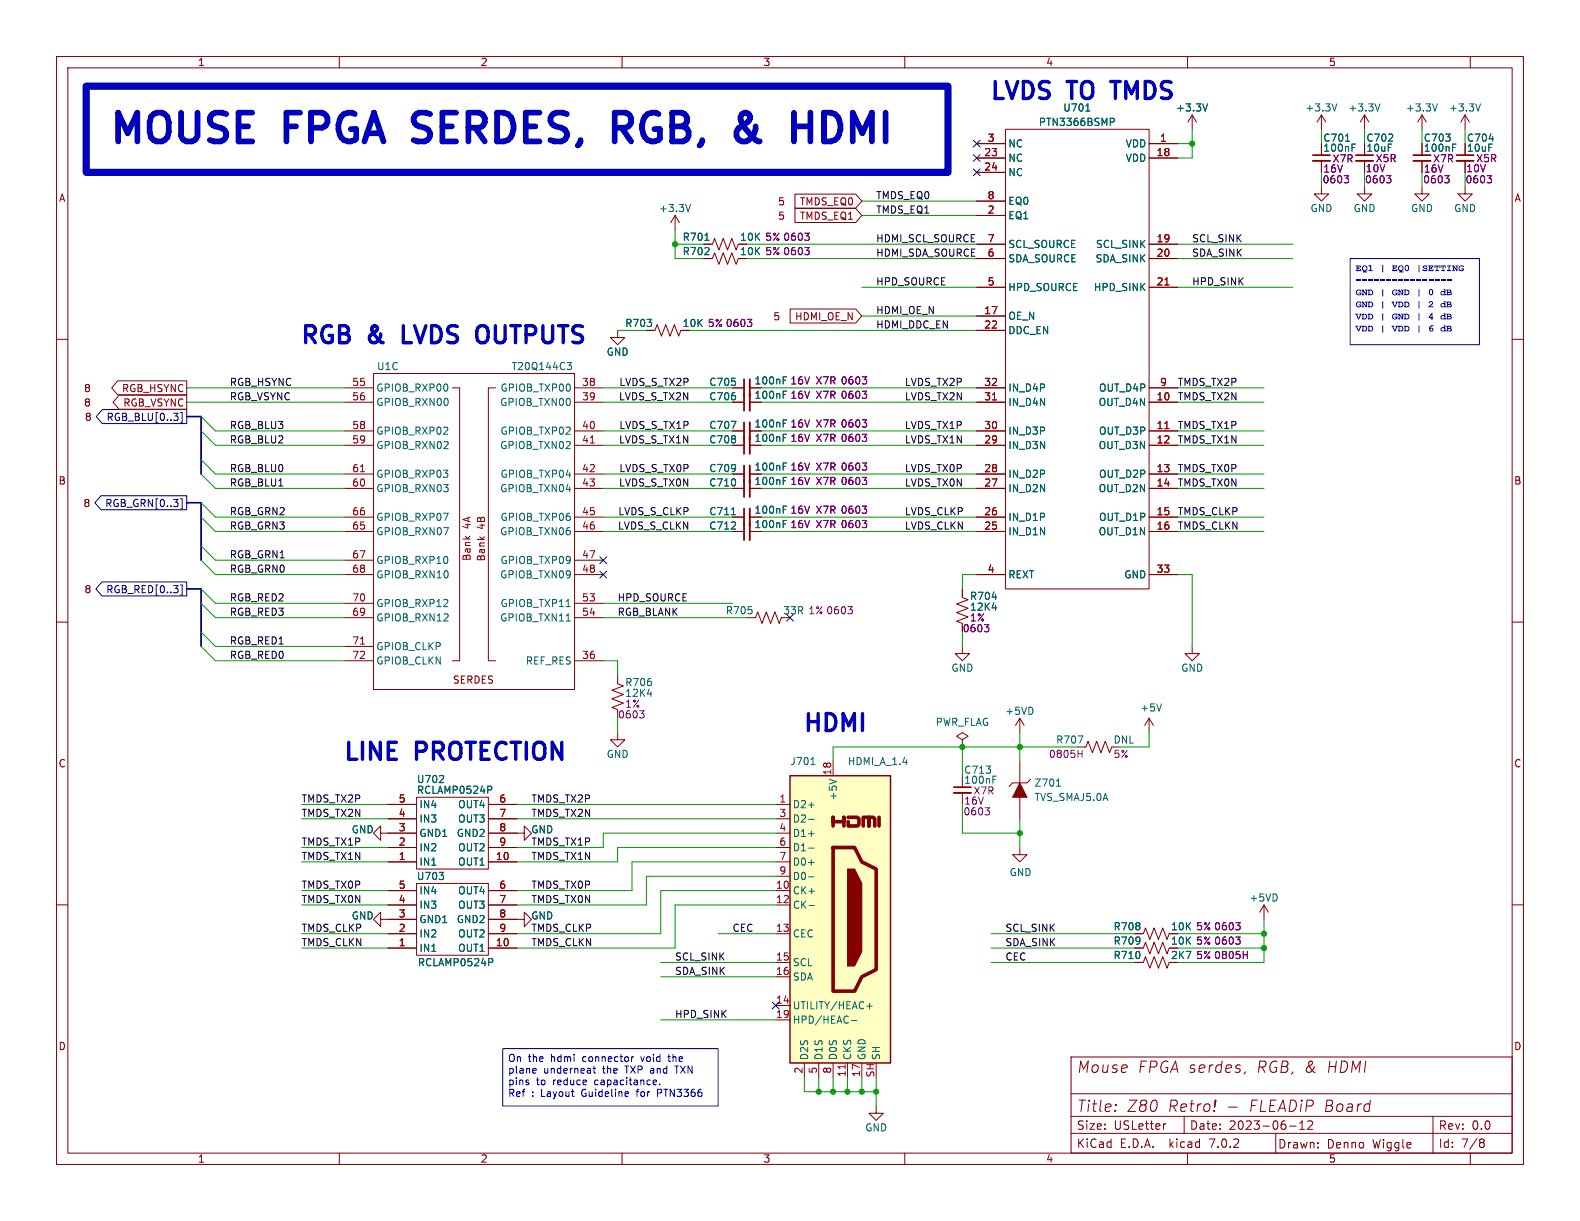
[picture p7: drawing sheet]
<svg xmlns="http://www.w3.org/2000/svg" width="279mm" height="216mm" viewBox="0 0 279 216" stroke-linecap="round" stroke-linejoin="round" font-family="sans-serif">
<g fill="none" stroke="#840000" stroke-width=".18">
<path d="M10 10h259.4v195.9h-259.4zM12 12h255.4v191.9h-255.4zM60 10v2M110 10v2M160 10v2M210 10v2M260 10v2M119.4 38.1l-.8 1.3M119.4 38.1v2.5M119.4 38.1l.7 1.3M140.6 36.9h10.7l1.1 1.2-1.1 1.2h-10.7zM140.6 34.3h10.7l1.1 1.3-1.1 1.2h-10.7z"/>
<path d="M172.7 25.4h5.1M172.7 27.9h5.1M172.7 38.1h5.1M172.7 30.5h5.1M172.7 35.6h5.1M177.8 22.9h25.4v81.2h-25.4zM203.2 25.4h5.1M203.2 27.9h5.1M210.8 20.3l-.7 1.3M210.8 20.3v2.6M210.8 20.3l.8 1.3M233.7 33v1.3h1.2l-1.2 1.3-1.3-1.3h1.3"/>
<path d="M233.7 20.3v2.6M233.7 28.4v2.1M233.7 20.3l-.8 1.3M233.7 20.3l.7 1.3M241.3 33v1.3h1.3l-1.3 1.3-1.3-1.3h1.3M241.3 20.3l-.8 1.3M241.3 20.3v2.6M241.3 28.4v2.1M241.3 20.3l.8 1.3M251.5 33v1.3h1.2l-1.2 1.3-1.3-1.3h1.3M251.5 20.3v2.6M251.5 28.4v2.1"/>
<path d="M251.5 20.3l-.8 1.3M251.5 20.3l.7 1.3M259.1 33v1.3h1.2l-1.2 1.3-1.3-1.3h1.3M259.1 20.3l-.8 1.3M259.1 20.3v2.6M259.1 28.4v2.1M259.1 20.3l.7 1.3M10 60h2M109.2 58.4v1.3h1.3l-1.3 1.3-1.3-1.3h1.3M114.3 58.4h1.5l.4-1 .8 2 .7-2 .8 2 .8-2 .7 2 .4-1M124.5 43.2h1.5l.4-1 .7 2 .8-2 .8 2 .7-2 .8 2 .4-1M124.5 45.7h1.5l.4-1 .7 2 .8-2 .8 2 .7-2 .8 2 .4-1"/>
<path d="M139.7 54.6h11.6l1.1 1.3-1.1 1.2h-11.6zM172.7 55.9h5.1M172.7 43.2h5.1M172.7 45.7h5.1M172.7 50.8h5.1M172.7 58.4h5.1M203.2 43.2h5.1M203.2 45.7h5.1M203.2 50.8h5.1M267.4 60h2M20.8 67.3h12.2v2.5h-12.2l-1.1-1.2zM21.1 69.9h11.9v2.5h-11.9l-1.1-1.3z"/>
<path d="M61 71.1h5M61 76.2h5M61 78.7h5M61 68.6h5M66 66h35.6v55.9h-35.6zM80 68.6h1.3v48.2h-1.3M87.6 68.6h-1.2v48.2h1.2M101.6 71.1h5.1M101.6 76.2h5.1M101.6 78.7h5.1M101.6 68.6h5.1M129.5 71.1h2.1"/>
<path d="M129.5 76.2h2.1M129.5 78.7h2.1M129.5 68.6h2.1M132.6 71.1h2M132.6 76.2h2M132.6 78.7h2M132.6 68.6h2M172.7 71.1h5.1M172.7 76.2h5.1M172.7 78.7h5.1M172.7 68.6h5.1M203.2 71.1h5.1"/>
<path d="M203.2 76.2h5.1M203.2 78.7h5.1M203.2 68.6h5.1M61 83.8h5M61 86.4h5M61 91.4h5M61 94h5M61 99.1h5M101.6 83.8h5.1M101.6 86.4h5.1M101.6 91.4h5.1M101.6 94h5.1"/>
<path d="M101.6 99.1h5.1M129.5 83.8h2.1M129.5 86.4h2.1M129.5 91.4h2.1M129.5 94h2.1M132.6 83.8h2M132.6 86.4h2M132.6 91.4h2M132.6 94h2M172.7 83.8h5.1M172.7 86.4h5.1M172.7 91.4h5.1"/>
<path d="M172.7 94h5.1M203.2 83.8h5.1M203.2 86.4h5.1M203.2 91.4h5.1M203.2 94h5.1M10 110h2M61 101.6h5M61 116.8h5M61 106.7h5M61 109.2h5M61 114.3h5M101.6 101.6h5.1"/>
<path d="M101.6 116.8h5.1M101.6 106.7h5.1M101.6 109.2h5.1M109.2 119.4v1.5l1 .4-2 .7 2 .8-2 .8 2 .7-2 .8 1 .4M132.1 109.2h1.5l.4-1 .7 2 .8-2 .8 2 .7-2 .8 2 .4-1M170.2 114.3v1.3h1.2l-1.2 1.2-1.3-1.2h1.3M170.2 104.1v1.6l1 .3-2 .8 2 .8-2 .7 2 .8-2 .8 1 .3M172.7 101.6h5.1M203.2 101.6h5.1M210.8 114.3v1.3h1.3l-1.3 1.2-1.3-1.2h1.3M267.4 110h2M109.2 129.5v1.3h1.3l-1.3 1.3-1.3-1.3h1.3"/>
<path d="M147.3 134.6v2.6M170.2 130.8l1-.6-1-.7-1 .7 1 .6v1.3M170.2 132.1h.1M180.3 127l-.7 1.3M180.3 127v2.5M180.3 134.6v3.8M180.3 127l.8 1.3M182.2 137.8l-.6 .6h-2.5l-.7 .7M190.5 132.1h1.5l.4-1 .8 2 .7-2 .8 2 .8-2 .7 2 .4-1M203.2 127l-.8 1.3M203.2 127v2.5M203.2 127l.8 1.3"/>
<path d="M10 160h2M67.3 147.3v-1.2l-1.3 1.2 1.3 1.3v-1.3h6.4M68.6 142.2h5.1M68.6 157.5h5.1M68.6 144.8h5.1M68.6 149.9h5.1M68.6 152.4h5.1M73.7 156.2h12.7v12.7h-12.7zM73.7 141h12.7v12.7h-12.7zM86.4 147.3h6.3v-1.2l1.3 1.2-1.3 1.3v-1.3M86.4 142.2h5M86.4 157.5h5"/>
<path d="M86.4 144.8h5M86.4 149.9h5M86.4 152.4h5M137.2 142.2h2.5M137.2 157.5h2.5M137.2 144.8h2.5M137.2 147.3h2.5M137.2 149.9h2.5M137.2 152.4h2.5M137.2 154.9h2.5M170.2 140.2v2M180.3 149.9v1.2h1.3l-1.3 1.3-1.2-1.3h1.2"/>
<path d="M180.3 141v3.8M267.4 160h2M67.3 162.6v-1.3l-1.3 1.3 1.3 1.2v-1.2h6.4M68.6 160h5.1M68.6 165.1h5.1M68.6 167.6h5.1M86.4 162.6h6.3v-1.3l1.3 1.3-1.3 1.2v-1.2M86.4 160h5M86.4 165.1h5M86.4 167.6h5M137.2 160h2.5M137.2 165.1h2.5"/>
<path d="M137.2 177.8h2.5M137.2 170.2h2.5M137.2 172.7h2.5M200.7 170.2h1.5l.4-1 .7 2 .8-2 .8 2 .7-2 .8 2 .4-1M200.7 167.6h1.5l.4-1 .7 2.1 .8-2.1 .8 2.1 .7-2.1 .8 2.1 .4-1.1M200.7 165.1h1.5l.4-1 .7 2 .8-2 .8 2 .7-2 .8 2 .4-1M223.5 160l-.7 1.3M223.5 160v2.6M223.5 160l.8 1.3M137.2 180.3h2.5M142.2 188v2.5M144.8 188v2.5"/>
<path d="M147.3 188v2.5M149.9 188v2.5M152.4 188v2.5M154.9 195.6v1.3h1.3l-1.3 1.2-1.2-1.2h1.2M189.4 186.9h78v17h-78zM189.4 197.4h78M189.4 193.4h78M206.2 198.7l-.3 .1M209.4 197.4v3M217.3 195.8h1.5M220.2 189.5l-.2 .4M228 199.1h1.2"/>
<path d="M229.8 199.7h.9M229.8 198.6l.5-.4v1.5M231.3 198.3l.5-.1 .2 .1 .1 .3-.9 1.1h.9M253.4 197.4v6.5M60 203.9v2M110 203.9v2M160 203.9v2M189.4 200.4h78M210 203.9v2M225.6 200.4v3.5M260 203.9v2M261.9 201.4h.3l.3 .3-.3 .3"/>
<path d="M261.9 202h.3M262.2 202l.2 .2 .1 .4-.3 .3h-.3"/>
</g>
<g fill="none" stroke="#006464" stroke-width=".18">
<path d="M192 19.6h.7M213.5 18.4l-.4 1.2M236.4 18.4l-.4 1.2M244 18.4l-.4 1.2M254.2 18.4l-.4 1.2M261.8 18.4l-.4 1.2M122.1 36.1l-.4 1.3M196.3 20.9h.5l.3 .2-.2 .4-.6 .1M237.9 25h.8M239.1 25.5h.6M256.9 25.5h.6M124.7 42.5h.7"/>
<path d="M100.3 64.1h.8l-.5 .5 .4 .1 .1 .4-.3 .3h-.3M138.5 66.6h.6M138.5 69.2h.6M138.5 76.8h.6M138.5 74.2h.6M129.4 91h.7M138.5 81.9h.6M138.5 89.5h.6M138.5 84.4h.6M138.5 92h.6M100.1 107.3h.8M100.1 109.8h.8"/>
<path d="M175.5 107.5h.7M77.7 138.4h.7M78.4 137.2v.5M86.3 139h.4l.3 .3-.1 .3-.6 .1M114.5 122.7h.8M143.4 135.2h.7M146.6 137.8l1.3 .4M175.6 137.2h.6M186.8 139h.7M205.4 124.5l-.4 1.2M143 144.9h1M143 150h1"/>
<path d="M143 155h1M86.4 169.5h.5l.2 .2-.1 .4-.6 .1M143.1 160.1h.9M153.3 177.9h.9M150.5 180.4h1"/>
</g>
<path d="M139.7 137.2h17.8v50.8h-17.8z" fill="#ffffc2" stroke="#ffffc2" stroke-width=".18"/>
<path d="M147.3 146.1v-1.6v.8h1.9v-.8v1.6M147.3 149.9h3.8l1.3 2.5 2.5 1.3v17.8l-2.5 1.2-1.3 2.6h-3.8zM150 144.5h1.6l.3 .3v1l-.3 .3h-1.6v-.8M152.7 146.1v-1.6h1v1.6v-1.6h.7l.3 .3v1.3M155.4 144.5v1.6" fill="none" stroke="#840000" stroke-width=".63"/>
<path d="M139.7 137.2h17.8v50.8h-17.8z" fill="none" stroke="#840000" stroke-width=".25"/>
<g fill="#840000" stroke="#840000" stroke-width=".18">
<path d="M149.9 153.7h1.2l1.3 2.5v12.1l-1.3 2.5h-1.2z"/>
<path d="M180.3 138.4l1.3 2.6h-2.5z"/>
</g>
<path d="M206 50.4h.7M104.4 78.3h.7M175.5 70.7h.7M206 75.8h.7M63.7 83.4h.8M63.7 113.9h.8M149.5 188.3v.7" fill="none" stroke="#a90000" stroke-width=".18"/>
<g fill="none" stroke="#840084" stroke-width=".18">
<path d="M237.7 31.1h.8l-.4 .5M238.2 31.6l.3 .2v.3l-.3 .2M245.2 31.1h.8l-.5 .5M245.7 31.6l.3 .2v.3l-.3 .2M255.5 31.1h.8l-.5 .5M256 31.6l.3 .2v.3l-.3 .2M263 31.1h.7l-.4 .5M263.5 31.6l.2 .2v.3l-.2 .2M132.2 56.5h.7l-.4 .5M132.7 57l.2 .2v.3l-.2 .2M142.3 41.2h.8l-.4 .5M142.3 43.8h.8l-.4 .5"/>
<path d="M142.9 41.7l.2 .3v.3l-.2 .2M142.9 44.3l.2 .2v.3l-.2 .2M152.5 66.6h.8l-.5 .5M152.5 69.2h.8l-.5 .5M152.5 76.8h.8l-.5 .5M152.5 74.2h.8l-.5 .5M153 67.1l.3 .3v.3l-.3 .2M153 69.7l.3 .2v.3l-.3 .2M153 74.7l.3 .3v.3l-.3 .2M153 77.3l.3 .2v.3l-.3 .3M152.5 81.9h.8l-.5 .5M152.5 89.5h.8l-.5 .5"/>
<path d="M152.5 84.4h.8l-.5 .5M152.5 92h.8l-.5 .5M153 82.4l.3 .2v.3l-.3 .2M153 84.9l.3 .2v.3l-.3 .3M153 90l.3 .2v.3l-.3 .3M153 92.5l.3 .3v.3l-.3 .2M149.9 107.3h.8l-.4 .5M150.5 107.8l.2 .2v.3l-.2 .2M174.1 110.4h.7l-.4 .5M174.6 110.9l.2 .3v.3l-.2 .2M113.1 125.7h.8l-.4 .5M113.6 126.2l.3 .2v.3l-.3 .3"/>
<path d="M190.6 133.3h.8M191.4 132.7v1.2M174.2 142.8h.8l-.4 .5M174.7 143.3l.3 .3v.3l-.3 .2M218.5 165.7h.8l-.4 .5M218.5 163.1h.8l-.4 .5M219.1 166.2l.2 .2v.3l-.2 .3M219.1 163.6l.2 .3v.3l-.2 .2M219.8 168.8h.8M220.6 168.2v1.3"/>
</g>
<path d="M232.2 28.4h3M239.8 28.4h3M249.9 28.4h3.1M257.6 28.4h3M132.6 67.1v5.5M132.6 74.7v5.6M132.6 82.3v5.6M132.6 89.9v5.6M168.7 140.2h3" fill="none" stroke="#840000" stroke-width=".33"/>
<path d="M232.2 27.4h3M239.8 27.4h3M249.9 27.4h3.1M257.6 27.4h3M131.6 67.1v5.5M131.6 74.7v5.6M131.6 82.3v5.6M131.6 89.9v5.6M168.7 139.2h3" fill="none" stroke="#840000" stroke-width=".3"/>
<path d="M18.1 72.4h14.9v2.5h-14.9l-1.1-1.2zM30.7 73.1h.8l-.4 .5M31.4 73.6l.1 .2-.1 .5M31.9 72.9h.3v1.9h-.3M17.9 87.7h15.1v2.4h-15.1l-1.1-1.2zM31.9 88.2h.3v1.8h-.3M18 102.9h15v2.5h-15l-1-1.3zM31.9 103.4h.3v1.8h-.3" fill="none" stroke="#000084" stroke-width=".18"/>
<g fill="none" stroke="#0000c2" stroke-width=".18">
<path d="M238.8 45.7h22.8v15.3h-22.8zM88.9 185.4h38.1v10.2h-38.1zM94.6 188.9l.2 .3-.6 .1M94.8 189.7l-.2 .1M104.9 188.9h.4M105 188.5v1.1l.3 .2M111.1 193.8l-.1 .1M111.1 193.1v.2l-.6 .2M111.7 186.9v.8M112 186.9l-.3 .2M115.7 191h.3l.1 .3-.6 .1M116 191.8h-.3"/>
<path d="M116.6 191.7v.1"/>
</g>
<path d="M15.2 15.2h152.4v15.3h-152.4z" fill="none" stroke="#0000c2" stroke-width="1.3"/>
<path d="M110.6 19.9h-1.9v5.1M131.7 19.9l.7 .3a.93 .93 0 0 1-.2 1.4l-1.5 1M143.3 19.9v5.1M108.7 22.6h1.9M109.9 22.6l1.7 2.4M131.7 22.6l1.9 2.2M133.4 23.6l-1 1.2-.5 .2h-.7M140.4 22.3h2.9" fill="none" stroke="#0000c2" stroke-width="1"/>
<g fill="#0000c2">
<path d="M242 47l.5-.2v1h.2v.1h-.7v-.1h.3v-.7h-.2z"/>
<path d="M244.5 46.9h.1l-.1 1.3z"/>
<path d="M248.5 46.9l.4-.1 .2 .3 .1 .5-.3 .3h-.3l-.2-.2v-.2h.2l.1 .2 .1 .1 .2-.2v-.4l-.2-.2-.2 .1v.4h-.2z"/>
<path d="M250.9 46.9h.1l-.1 1.3z"/>
<path d="M245.2 49.5h.8v.2h-.8z"/>
<path d="M244.5 51.1l.1 .1-.1 1.2z"/>
<path d="M250.9 51.1l.1 .1-.1 1.2z"/>
<path d="M252.8 51.2l.4-.1 .2 .3v.5l-.2 .3h-.3l-.2-.3v-.1h.1l.1 .2h.2l.2-.2-.1-.4-.1-.1-.2 .1-.1 .4h-.1z"/>
<path d="M254.8 51.6l.3-.2 .3 .1-.1-.3 .3-.1v.9l.1 .2h-.8l-.2-.4 .5 .3 .2-.3-.3-.2-.4 .2z"/>
<path d="M255.8 51.2l.8 .1v.4l.1 .2v.2l-.9 .1 .1-.4h.2v.2l.5-.1-.2-.1h-.5v-.4h.2v.2h.3l.1-.2h-.7z"/>
<path d="M244.5 53.3h.1l-.1 1.3z"/>
<path d="M250.9 53.3h.1l-.1 1.3z"/>
<path d="M252.7 53.4l.4-.2 .3 .2v.3l-.5 .5 .5-.1v.2h-.8v-.2l.6-.5-.2-.2-.3 .2z"/>
<path d="M254.8 53.7l.3-.1 .3 .1-.1-.4h.3v.9l.1 .1h-.8l-.2-.3 .5 .2 .2-.3-.3-.2-.4 .3z"/>
<path d="M255.8 53.4h.8v.4l.1 .2v.2l-.9 .1 .1-.4h.2v.3l.5-.1-.2-.2h-.5v-.4h.2v.2h.3l.1-.1-.7-.1z"/>
<path d="M244.5 55.4l.1 .1-.1 1.2z"/>
<path d="M250.9 55.4l.1 .1-.1 1.2z"/>
<path d="M253.1 55.4h.2l.1 1.1-.4-.1 .1-.2h-.4v-.2h.4v-.4l-.2 .4h-.2z"/>
<path d="M254.8 55.8l.3-.1 .3 .1-.1-.4h.3v.9l.1 .1h-.8l-.2-.3 .5 .2 .2-.2-.3-.2-.4 .2z"/>
<path d="M255.8 55.5l.8 .1v.3l.1 .3v.2l-.9 .1 .1-.5h.2v.3l.5-.1-.2-.1-.5-.1v-.4h.2v.3l.3-.1 .1-.1-.7-.1z"/>
<path d="M244.5 57.5l.1 .1-.1 1.2z"/>
<path d="M250.9 57.5l.1 .1-.1 1.2z"/>
<path d="M252.9 57.7l.3-.2 .3 .1-.1 .1-.4 .1-.1 .2 .3-.1 .2 .2 .1 .3-.2 .2h-.3l-.2-.2-.1-.1 .4 .2 .2-.2-.2-.2-.4 .2z"/>
<path d="M254.8 58l.3-.2 .3 .1-.1-.3 .3-.1v.9l.1 .2h-.8l-.2-.4 .5 .3 .2-.3-.3-.2-.4 .2z"/>
<path d="M255.8 57.6l.8 .1v.4l.1 .2v.2l-.9 .1 .1-.4h.2v.2l.5-.1-.2-.1h-.5v-.4h.2v.2h.3l.1-.2h-.7z"/>
</g>
<path d="M33 73.7h2.6v10.1M33 88.9h2.6v10.2M33 104.1h2.6v10.2" fill="none" stroke="#000084" stroke-width=".3"/>
<g fill="none" stroke="#009600" stroke-width=".18">
<path d="M152.4 38.1h20.3M152.4 35.6h20.3M208.3 25.4h2.5M210.8 22.9v5h-2.5M233.7 22.9v2.5M233.7 30.5v2.5M241.3 22.9v2.5M241.3 30.5v2.5M251.5 22.9v2.5M251.5 30.5v2.5M259.1 22.9v2.5M259.1 30.5v2.5"/>
<path d="M109.2 58.4h5.1M119.4 40.6v5.1h5.1M119.4 43.2h5.1M121.9 58.4h50.8M132.1 43.2h40.6M132.1 45.7h40.6M152.4 55.9h20.3M152.4 50.8h20.3M208.3 43.2h20.3M208.3 45.7h20.3M208.3 50.8h20.3M33 71.1h28"/>
<path d="M33 68.6h28M35.6 76.2l2.5 2.5h22.9M35.6 73.7l2.5 2.5h22.9M106.7 78.7h22.8M106.7 76.2h22.8M106.7 71.1h22.8M106.7 68.6h22.8M134.6 78.7h38.1M134.6 76.2h38.1M134.6 71.1h38.1M134.6 68.6h38.1M208.3 78.7h15.2"/>
<path d="M208.3 76.2h15.2M208.3 71.1h15.2M208.3 68.6h15.2M35.6 96.5l2.5 2.6h22.9M35.6 91.4l2.5 2.6h22.9M35.6 88.9l2.5 2.5h22.9M35.6 83.8l2.5 2.6h22.9M35.6 81.3l2.5 2.5h22.9M35.6 99.1l2.5 2.5h22.9M106.7 94h22.8M106.7 91.4h22.8M106.7 86.4h22.8"/>
<path d="M106.7 83.8h22.8M134.6 94h38.1M134.6 91.4h38.1M134.6 86.4h38.1M134.6 83.8h38.1M208.3 94h15.2M208.3 91.4h15.2M208.3 86.4h15.2M208.3 83.8h15.2M35.6 114.3l2.5 2.5h22.9M35.6 111.8l2.5 2.5h22.9M35.6 104.1l2.5 2.6h22.9"/>
<path d="M35.6 106.7l2.5 2.5h22.9M106.7 116.8h2.5v2.6M106.7 106.7h22.8M106.7 109.2h25.4M170.2 111.8v2.5M172.7 101.6h-2.5v2.5M208.3 101.6h2.5v12.7M109.2 127v2.5M170.2 132.1v5.1M180.3 129.5v5.1M190.5 132.1h-43.2v2.5M203.2 129.5v2.6h-5.1"/>
<path d="M53.3 149.9h15.3M53.3 144.8h15.3M53.3 142.2h15.3M53.3 152.4h15.3M53.3 157.5h15.3M91.4 144.8h45.8M91.4 142.2h45.8M137.2 157.5h-20.4v7.6h-25.4M137.2 147.3h-30.5v2.6h-15.3M137.2 149.9h-28v2.5h-17.8M137.2 152.4h-25.4v5.1h-20.4M137.2 154.9h-22.9v5.1h-22.9"/>
<path d="M170.2 142.2v5.1h10.1M180.3 144.8v5.1M53.3 165.1h15.3M53.3 160h15.3M53.3 167.6h15.3M116.8 170.2h20.4M116.8 172.7h20.4M127 165.1h10.2M137.2 160h-17.8v7.6h-28M175.3 165.1h25.4M175.3 167.6h25.4M175.3 170.2h25.4"/>
<path d="M208.3 165.1h15.2M208.3 167.6h15.2M223.5 162.6v7.6h-15.2M116.8 180.3h20.4M142.2 190.5v2.5h12.7M144.8 190.5v2.5M147.3 190.5v2.5M149.9 190.5v2.5M152.4 190.5v2.5M154.9 190.5v5.1"/>
</g>
<g fill="none" stroke="#000084" stroke-width=".18">
<path d="M172.1 29.9l1.2 1.2M172.1 24.8l1.2 1.2M172.1 27.3l1.2 1.2M173.3 29.9l-1.2 1.2M173.3 24.8l-1.2 1.2M173.3 27.3l-1.2 1.2M106.1 98.5l1.2 1.2M107.3 98.5l-1.2 1.2M106.1 101l1.2 1.2M107.3 101l-1.2 1.2M139.1 108.6l1.2 1.2M140.3 108.6l-1.2 1.2"/>
<path d="M136.6 177.2l1.2 1.2M137.8 177.2l-1.2 1.2"/>
</g>
<g fill="none" stroke="#840084" stroke-width=".18">
<path d="M237.7 31.1h.8l-.4 .5M238.2 31.6l.3 .2v.3l-.3 .2M245.2 31.1h.8l-.5 .5M245.7 31.6l.3 .2v.3l-.3 .2M255.5 31.1h.8l-.5 .5M256 31.6l.3 .2v.3l-.3 .2M263 31.1h.7l-.4 .5M263.5 31.6l.2 .2v.3l-.2 .2M132.2 56.5h.7l-.4 .5M132.7 57l.2 .2v.3l-.2 .2M142.3 43.8h.8l-.4 .5M142.3 41.2h.8l-.4 .5"/>
<path d="M142.9 44.3l.2 .2v.3l-.2 .2M142.9 41.7l.2 .3v.3l-.2 .2M152.5 74.2h.8l-.5 .5M152.5 76.8h.8l-.5 .5M152.5 69.2h.8l-.5 .5M152.5 66.6h.8l-.5 .5M153 67.1l.3 .3v.3l-.3 .2M153 74.7l.3 .3v.3l-.3 .2M153 69.7l.3 .2v.3l-.3 .2M153 77.3l.3 .2v.3l-.3 .3M152.5 92h.8l-.5 .5M152.5 84.4h.8l-.5 .5"/>
<path d="M152.5 89.5h.8l-.5 .5M152.5 81.9h.8l-.5 .5M153 82.4l.3 .2v.3l-.3 .2M153 84.9l.3 .2v.3l-.3 .3M153 90l.3 .2v.3l-.3 .3M153 92.5l.3 .3v.3l-.3 .2M174.1 110.4h.7l-.4 .5M174.6 110.9l.2 .3v.3l-.2 .2M218.5 163.1h.8l-.4 .5M218.5 165.7h.8l-.4 .5M219.1 163.6l.2 .3v.3l-.2 .2M219.1 166.2l.2 .2v.3l-.2 .3"/>
<path d="M219.8 168.8h.8M220.6 168.2v1.3"/>
</g>
<g fill="none" stroke="#840000" stroke-width=".18">
<path d="M172.7 25.4h5.1M172.7 27.9h5.1M172.7 38.1h5.1M172.7 30.5h5.1M172.7 35.6h5.1M203.2 25.4h5.1M203.2 27.9h5.1M233.7 28.4v2.1M241.3 28.4v2.1M251.5 28.4v2.1M259.1 28.4v2.1M114.3 58.4h1.3"/>
<path d="M124.5 45.7h1.2M124.5 43.2h1.2M172.7 58.4h5.1M172.7 45.7h5.1M172.7 43.2h5.1M172.7 55.9h5.1M172.7 50.8h5.1M203.2 45.7h5.1M203.2 43.2h5.1M203.2 50.8h5.1M129.5 71.1h2.1M129.5 76.2h2.1"/>
<path d="M129.5 78.7h2.1M129.5 68.6h2.1M132.6 71.1h2M132.6 76.2h2M132.6 78.7h2M132.6 68.6h2M172.7 71.1h5.1M172.7 76.2h5.1M172.7 78.7h5.1M172.7 68.6h5.1M203.2 71.1h5.1M203.2 76.2h5.1"/>
<path d="M203.2 78.7h5.1M203.2 68.6h5.1M129.5 83.8h2.1M129.5 86.4h2.1M129.5 91.4h2.1M129.5 94h2.1M132.6 83.8h2M132.6 86.4h2M132.6 91.4h2M132.6 94h2M172.7 83.8h5.1M172.7 86.4h5.1"/>
<path d="M172.7 91.4h5.1M172.7 94h5.1M203.2 83.8h5.1M203.2 86.4h5.1M203.2 91.4h5.1M203.2 94h5.1M170.2 104.1v1.3M172.7 101.6h5.1M203.2 101.6h5.1M68.6 152.4h5.1M68.6 149.9h5.1M68.6 147.3h5.1"/>
<path d="M68.6 144.8h5.1M68.6 142.2h5.1M68.6 157.5h5.1M86.4 152.4h5M86.4 149.9h5M86.4 147.3h5M86.4 144.8h5M86.4 142.2h5M86.4 157.5h5M68.6 167.6h5.1M68.6 165.1h5.1M68.6 162.6h5.1"/>
<path d="M68.6 160h5.1M86.4 167.6h5M86.4 165.1h5M86.4 162.6h5M86.4 160h5M200.7 167.6h1.2M200.7 165.1h1.2M200.7 170.2h1.2"/>
</g>
<g fill="none" stroke="#006464" stroke-width=".18">
<path d="M192 19.6h.7M213.5 18.4l-.4 1.2M196.3 20.9h.5l.3 .2-.2 .4-.6 .1M237.9 25h.8M239.1 25.5h.6M256.9 25.5h.6M124.7 42.5h.7M138.5 74.2h.6M138.5 76.8h.6M138.5 69.2h.6M138.5 66.6h.6M129.4 91h.7"/>
<path d="M138.5 92h.6M138.5 84.4h.6M138.5 89.5h.6M138.5 81.9h.6M175.5 107.5h.7M77.7 138.4h.7M78.4 137.2v.5M86.3 139h.4l.3 .3-.1 .3-.6 .1M86.4 169.5h.5l.2 .2-.1 .4-.6 .1"/>
</g>
<path d="M206 50.4h.7M175.5 70.7h.7M206 75.8h.7" fill="none" stroke="#a90000" stroke-width=".18"/>
<g fill="#009600" stroke="#009600" stroke-width=".18">
<circle cx="147.3" cy="193" r=".46"/>
<circle cx="144.8" cy="193" r=".46"/>
<circle cx="149.9" cy="193" r=".46"/>
<circle cx="152.4" cy="193" r=".46"/>
<circle cx="119.4" cy="43.2" r=".46"/>
<circle cx="154.9" cy="193" r=".46"/>
<circle cx="180.3" cy="147.3" r=".46"/>
<circle cx="180.3" cy="132.1" r=".46"/>
<circle cx="170.2" cy="132.1" r=".46"/>
<circle cx="210.8" cy="25.4" r=".46"/>
<circle cx="223.5" cy="165.1" r=".46"/>
<circle cx="223.5" cy="167.6" r=".46"/>
</g>
<g font-size="7.1" fill="#0000c2">
<text x="19.7" y="27.3">MOUSE</text>
<text x="51" y="27.3">FPGA SERDES,</text>
<text x="112.1" y="27.3">RGB,</text>
<text x="135.1" y="27.3">&amp;</text>
<text x="146.8" y="27.3">HDMI</text>
</g>
<g font-size="4.2" fill="#0000c2">
<text x="175.3" y="17.8">LVDS TO TMDS</text>
<text x="53.3" y="61">RGB &amp;</text>
<text x="72.4" y="61">LVDS OUTPUTS</text>
<text x="142.2" y="129.5">HDMI</text>
<text x="61" y="134.6">LINE</text>
<text x="73.8" y="134.6">PROTECTION</text>
</g>
<g font-size="2.8" fill="#840000">
<text x="190.4" y="189.9">Mouse</text>
<text x="201.1" y="189.9">FPGA serdes,</text>
<text x="222" y="189.9">RGB, &amp;</text>
<text x="234.4" y="189.9">HDMI</text>
<text x="190.4" y="196.8">Title:</text>
<text x="199.2" y="196.8">Z80</text>
<text x="206.4" y="196.8">Retro!</text>
<text x="220.6" y="196.8">FLEADiP Board</text>
</g>
<g font-size="2.1" fill="#840000">
<text x="190.4" y="203.1">KiCad</text>
<text x="190.4" y="199.9">Size:</text>
<text x="197" y="199.9">USLetter</text>
<text x="198.1" y="203.1">E.D.A.</text>
<text x="206.8" y="203.1">kicad</text>
<text x="210.4" y="199.9">Date:</text>
<text x="213.9" y="203.1">7.0.2</text>
<text x="217.3" y="199.9">2023-06-12</text>
<text x="226" y="203.2">Drawn:</text>
<text x="234.7" y="203.2">Denno</text>
<text x="242.7" y="203.2">Wiggle</text>
<text x="254.4" y="199.9">Rev:</text>
<text x="254.4" y="203.1">Id:</text>
<text x="258.4" y="203.1">7/8</text>
<text x="260.3" y="199.9">0.0</text>
</g>
<g font-size="1.8" fill="#840000">
<text x="35" y="11.8">1</text>
<text x="85" y="11.8">2</text>
<text x="135" y="11.8">3</text>
<text x="185" y="11.8">4</text>
<text x="235" y="11.8">5</text>
<text x="233.9" y="27">100nF</text>
<text x="241.6" y="27">10uF</text>
<text x="251.7" y="27">100nF</text>
<text x="259.3" y="27">10uF</text>
<text x="10.4" y="35.8">A</text>
<text x="267.8" y="35.8">A</text>
<text x="137.5" y="39">5</text>
<text x="137.5" y="36.5">5</text>
<text x="141.3" y="39">TMDS_EQ1</text>
<text x="141.3" y="36.5">TMDS_EQ0</text>
<text x="130.8" y="42.7">10K</text>
<text x="130.8" y="45.3">10K</text>
<text x="120.7" y="58">10K</text>
<text x="136.6" y="56.8">5</text>
<text x="140.5" y="56.8">HDMI_OE_N</text>
<text x="14.7" y="69.5">8</text>
<text x="21.4" y="69.5">RGB_HSYNC</text>
<text x="14.7" y="72">8</text>
<text x="14.9" y="74.6">8</text>
<text x="21.7" y="72">RGB_VSYNC</text>
<text x="10.3" y="85.8">B</text>
<text x="14.6" y="89.8">8</text>
<text x="267.7" y="85.8">B</text>
<text x="83.4" y="93.5" transform="rotate(-90 83.4 93.5)">4A</text>
<text x="85.9" y="93.6" transform="rotate(-90 85.9 93.6)">4B</text>
<text x="83.4" y="99.3" transform="rotate(-90 83.4 99.3)">Bank</text>
<text x="85.9" y="99.3" transform="rotate(-90 85.9 99.3)">Bank</text>
<text x="14.8" y="105.1">8</text>
<text x="170.2" y="112">0603</text>
<text x="80" y="121">SERDES</text>
<text x="10.3" y="135.8">C</text>
<text x="267.7" y="135.8">C</text>
<text x="207" y="167.2">10K</text>
<text x="207" y="164.7">10K</text>
<text x="207" y="169.7">2K7</text>
<text x="10.3" y="185.8">D</text>
<text x="267.7" y="185.8">D</text>
<text x="35" y="205.7">1</text>
<text x="85" y="205.7">2</text>
<text x="135" y="205.7">3</text>
<text x="185" y="205.7">4</text>
<text x="235" y="205.7">5</text>
</g>
<g font-size="1.8" fill="#006464">
<text x="183.6" y="22.4">PTN3366BSMP</text>
<text x="188" y="19.9">U701</text>
<text x="207.9" y="19.9">+3.3V</text>
<text x="230.8" y="19.9">+3.3V</text>
<text x="238.4" y="19.9">+3.3V</text>
<text x="248.6" y="19.9">+3.3V</text>
<text x="256.2" y="19.9">+3.3V</text>
<text x="178.3" y="28.8">NC</text>
<text x="178.3" y="26.2">NC</text>
<text x="198.9" y="26.2">VDD</text>
<text x="198.9" y="28.8">VDD</text>
<text x="233.9" y="25.2">C701</text>
<text x="241.6" y="25.2">C702</text>
<text x="251.7" y="25.2">C703</text>
<text x="259.3" y="25.2">C704</text>
<text x="178.3" y="31.3">NC</text>
<text x="116.5" y="37.7">+3.3V</text>
<text x="178.3" y="38.9">EQ1</text>
<text x="178.3" y="36.4">EQ0</text>
<text x="231.7" y="37.7">GND</text>
<text x="239.3" y="37.7">GND</text>
<text x="249.5" y="37.7">GND</text>
<text x="257.1" y="37.7">GND</text>
<text x="120.7" y="42.7">R701</text>
<text x="120.7" y="45.3">R702</text>
<text x="178.3" y="46.5">SDA_SOURCE</text>
<text x="178.3" y="44">SCL_SOURCE</text>
<text x="193.6" y="46.5">SDA_SINK</text>
<text x="193.7" y="44">SCL_SINK</text>
<text x="178.3" y="51.6">HPD_SOURCE</text>
<text x="193.3" y="51.6">HPD_SINK</text>
<text x="110.5" y="58">R703</text>
<text x="178.3" y="56.7">OE_N</text>
<text x="178.3" y="59.2">DDC_EN</text>
<text x="66.6" y="65.6">U1C</text>
<text x="90.4" y="65.6">T20Q144C3</text>
<text x="107.2" y="63.1">GND</text>
<text x="66.5" y="69.4">GPIOB_RXP00</text>
<text x="66.5" y="71.9">GPIOB_RXN00</text>
<text x="88.3" y="71.9">GPIOB_TXN00</text>
<text x="88.4" y="69.4">GPIOB_TXP00</text>
<text x="125.4" y="68.4">C705</text>
<text x="125.4" y="70.9">C706</text>
<text x="133.4" y="68.1">100nF</text>
<text x="133.4" y="70.7">100nF</text>
<text x="178.3" y="71.9">IN_D4N</text>
<text x="178.3" y="69.4">IN_D4P</text>
<text x="194.2" y="71.9">OUT_D4N</text>
<text x="194.2" y="69.4">OUT_D4P</text>
<text x="66.5" y="77">GPIOB_RXP02</text>
<text x="88.4" y="77">GPIOB_TXP02</text>
<text x="125.4" y="76">C707</text>
<text x="133.4" y="75.8">100nF</text>
<text x="178.3" y="77">IN_D3P</text>
<text x="194.2" y="77">OUT_D3P</text>
<text x="66.5" y="79.6">GPIOB_RXN02</text>
<text x="88.3" y="79.6">GPIOB_TXN02</text>
<text x="125.4" y="78.5">C708</text>
<text x="125.4" y="83.6">C709</text>
<text x="133.4" y="78.3">100nF</text>
<text x="133.4" y="83.4">100nF</text>
<text x="178.3" y="79.6">IN_D3N</text>
<text x="194.2" y="79.6">OUT_D3N</text>
<text x="66.5" y="87.2">GPIOB_RXN03</text>
<text x="66.5" y="84.6">GPIOB_RXP03</text>
<text x="88.3" y="87.2">GPIOB_TXN04</text>
<text x="88.4" y="84.6">GPIOB_TXP04</text>
<text x="125.4" y="86.2">C710</text>
<text x="133.4" y="85.9">100nF</text>
<text x="178.3" y="87.2">IN_D2N</text>
<text x="178.3" y="84.6">IN_D2P</text>
<text x="194.2" y="87.2">OUT_D2N</text>
<text x="194.2" y="84.6">OUT_D2P</text>
<text x="66.5" y="94.8">GPIOB_RXN07</text>
<text x="66.5" y="92.3">GPIOB_RXP07</text>
<text x="88.3" y="94.8">GPIOB_TXN06</text>
<text x="88.4" y="92.3">GPIOB_TXP06</text>
<text x="125.4" y="91.2">C711</text>
<text x="125.4" y="93.8">C712</text>
<text x="133.4" y="91">100nF</text>
<text x="133.4" y="93.5">100nF</text>
<text x="178.3" y="94.8">IN_D1N</text>
<text x="178.3" y="92.3">IN_D1P</text>
<text x="194.2" y="94.8">OUT_D1N</text>
<text x="194.2" y="92.3">OUT_D1P</text>
<text x="66.5" y="99.9">GPIOB_RXP10</text>
<text x="88.4" y="99.9">GPIOB_TXP09</text>
<text x="66.5" y="102.4">GPIOB_RXN10</text>
<text x="66.5" y="107.5">GPIOB_RXP12</text>
<text x="88.3" y="102.4">GPIOB_TXN09</text>
<text x="88.4" y="107.5">GPIOB_TXP11</text>
<text x="171.5" y="106.2">R704</text>
<text x="178.3" y="102.4">REXT</text>
<text x="198.7" y="102.4">GND</text>
<text x="66.5" y="110">GPIOB_RXN12</text>
<text x="88.3" y="110">GPIOB_TXN11</text>
<text x="128.3" y="108.8">R705</text>
<text x="171.5" y="108.1">12K4</text>
<text x="66.5" y="115.1">GPIOB_CLKP</text>
<text x="66.5" y="117.7">GPIOB_CLKN</text>
<text x="92.9" y="117.7">REF_RES</text>
<text x="168.2" y="118.9">GND</text>
<text x="208.8" y="118.9">GND</text>
<text x="110.5" y="121.5">R706</text>
<text x="110.5" y="123.4">12K4</text>
<text x="201.6" y="126">+5V</text>
<text x="165.4" y="128.5">PWR_FLAG</text>
<text x="177.7" y="126.6">+5VD</text>
<text x="186.7" y="131.6">R707</text>
<text x="196.9" y="131.6">DNL</text>
<text x="107.2" y="134.2">GND</text>
<text x="139.7" y="135.4">J701</text>
<text x="149.9" y="135.4">HDMI_A_1.4</text>
<text x="170.4" y="137">C713</text>
<text x="73.7" y="138.6">U702</text>
<text x="73.7" y="140.5">RCLAMP0524P</text>
<text x="74.2" y="143.1">IN4</text>
<text x="80.9" y="143.1">OUT4</text>
<text x="140.2" y="143.1">D2+</text>
<text x="148.1" y="141.7" transform="rotate(-90 148.1 141.7)">+5V</text>
<text x="170.4" y="138.7">100nF</text>
<text x="182.9" y="139.3">Z701</text>
<text x="182.9" y="141.8">TVS_SMAJ5.0A</text>
<text x="62.1" y="147.5">GND</text>
<text x="74.2" y="148.1">GND1</text>
<text x="74.2" y="145.6">IN3</text>
<text x="80.6" y="148.1">GND2</text>
<text x="80.9" y="145.6">OUT3</text>
<text x="93.9" y="147.5">GND</text>
<text x="140.2" y="145.6">D2-</text>
<text x="140.2" y="148.1">D1+</text>
<text x="73.7" y="155.8">U703</text>
<text x="74.2" y="153.2">IN1</text>
<text x="74.2" y="150.7">IN2</text>
<text x="80.9" y="153.2">OUT1</text>
<text x="80.9" y="150.7">OUT2</text>
<text x="140.2" y="150.7">D1-</text>
<text x="140.2" y="153.2">D0+</text>
<text x="140.2" y="155.8">D0-</text>
<text x="178.5" y="155.1">GND</text>
<text x="74.2" y="160.8">IN3</text>
<text x="74.2" y="158.3">IN4</text>
<text x="80.9" y="158.3">OUT4</text>
<text x="80.9" y="160.8">OUT3</text>
<text x="140.2" y="158.3">CK+</text>
<text x="140.2" y="160.8">CK-</text>
<text x="220.9" y="159.6">+5VD</text>
<text x="62.1" y="162.8">GND</text>
<text x="74.2" y="165.9">IN2</text>
<text x="74.2" y="163.4">GND1</text>
<text x="80.6" y="163.4">GND2</text>
<text x="80.9" y="165.9">OUT2</text>
<text x="93.9" y="162.8">GND</text>
<text x="140.2" y="165.9">CEC</text>
<text x="196.9" y="167.2">R709</text>
<text x="196.9" y="164.7">R708</text>
<text x="73.8" y="171">RCLAMP0524P</text>
<text x="74.2" y="168.5">IN1</text>
<text x="80.9" y="168.5">OUT1</text>
<text x="140.2" y="171">SCL</text>
<text x="140.2" y="173.5">SDA</text>
<text x="196.9" y="169.7">R710</text>
<text x="140.2" y="178.6">UTILITY/HEAC+</text>
<text x="140.2" y="181.2">HPD/HEAC-</text>
<text x="143.1" y="187.5" transform="rotate(-90 143.1 187.5)">D2S</text>
<text x="145.6" y="187.5" transform="rotate(-90 145.6 187.5)">D1S</text>
<text x="148.1" y="187.5" transform="rotate(-90 148.1 187.5)">D0S</text>
<text x="150.7" y="187.5" transform="rotate(-90 150.7 187.5)">CKS</text>
<text x="153.2" y="187.5" transform="rotate(-90 153.2 187.5)">GND</text>
<text x="155.8" y="187.5" transform="rotate(-90 155.8 187.5)">SH</text>
<text x="152.9" y="200.2">GND</text>
</g>
<g font-size="1.8" fill="#a90000">
<text x="174" y="27.7">23</text>
<text x="174.6" y="25.1">3</text>
<text x="204.5" y="27.7">18</text>
<text x="205.1" y="25.1">1</text>
<text x="174" y="30.2">24</text>
<text x="174.6" y="35.3">8</text>
<text x="174.6" y="37.8">2</text>
<text x="174.6" y="45.5">6</text>
<text x="174.6" y="42.9">7</text>
<text x="204.5" y="42.9">19</text>
<text x="204.5" y="45.5">20</text>
<text x="174.6" y="50.5">5</text>
<text x="204.5" y="50.5">21</text>
<text x="174" y="55.6">17</text>
<text x="174" y="58.2">22</text>
<text x="62.2" y="68.3">55</text>
<text x="62.2" y="70.9">56</text>
<text x="102.9" y="68.3">38</text>
<text x="102.9" y="70.9">39</text>
<text x="174" y="70.9">31</text>
<text x="174" y="68.3">32</text>
<text x="204.5" y="70.9">10</text>
<text x="205.1" y="68.3">9</text>
<text x="62.2" y="75.9">58</text>
<text x="102.9" y="75.9">40</text>
<text x="174" y="75.9">30</text>
<text x="204.5" y="75.9">11</text>
<text x="62.2" y="78.5">59</text>
<text x="62.2" y="83.6">61</text>
<text x="102.9" y="78.5">41</text>
<text x="102.9" y="83.6">42</text>
<text x="174" y="83.6">28</text>
<text x="174" y="78.5">29</text>
<text x="204.5" y="78.5">12</text>
<text x="204.5" y="83.6">13</text>
<text x="62.2" y="86.1">60</text>
<text x="102.9" y="86.1">43</text>
<text x="174" y="86.1">27</text>
<text x="204.5" y="86.1">14</text>
<text x="62.2" y="93.7">65</text>
<text x="62.2" y="91.2">66</text>
<text x="102.9" y="91.2">45</text>
<text x="102.9" y="93.7">46</text>
<text x="174" y="93.7">25</text>
<text x="174" y="91.2">26</text>
<text x="204.5" y="91.2">15</text>
<text x="204.5" y="93.7">16</text>
<text x="62.2" y="98.8">67</text>
<text x="62.2" y="101.3">68</text>
<text x="102.9" y="98.8">47</text>
<text x="102.9" y="101.3">48</text>
<text x="174.6" y="101.3">4</text>
<text x="204.5" y="101.3">33</text>
<text x="62.2" y="106.4">70</text>
<text x="102.9" y="106.4">53</text>
<text x="62.2" y="109">69</text>
<text x="102.9" y="109">54</text>
<text x="62.2" y="114">71</text>
<text x="62.2" y="116.6">72</text>
<text x="102.9" y="116.6">36</text>
<text x="147.1" y="137.2" transform="rotate(-90 147.1 137.2)">18</text>
<text x="70.5" y="142">5</text>
<text x="88.2" y="142">6</text>
<text x="137.8" y="142">1</text>
<text x="70.5" y="149.6">2</text>
<text x="70.5" y="147.1">3</text>
<text x="70.5" y="144.5">4</text>
<text x="88.2" y="144.5">7</text>
<text x="88.2" y="147.1">8</text>
<text x="88.2" y="149.6">9</text>
<text x="137.8" y="144.5">3</text>
<text x="137.8" y="147.1">4</text>
<text x="137.8" y="149.6">6</text>
<text x="70.5" y="152.1">1</text>
<text x="87.6" y="152.1">10</text>
<text x="137.8" y="152.1">7</text>
<text x="137.8" y="154.7">9</text>
<text x="70.5" y="159.8">4</text>
<text x="70.5" y="157.2">5</text>
<text x="88.2" y="157.2">6</text>
<text x="88.2" y="159.8">7</text>
<text x="137.2" y="157.2">10</text>
<text x="137.2" y="159.8">12</text>
<text x="70.5" y="167.4">1</text>
<text x="70.5" y="164.8">2</text>
<text x="70.5" y="162.3">3</text>
<text x="87.6" y="167.4">10</text>
<text x="88.2" y="162.3">8</text>
<text x="88.2" y="164.8">9</text>
<text x="137.2" y="164.8">13</text>
<text x="137.2" y="169.9">15</text>
<text x="137.2" y="172.5">16</text>
<text x="137.2" y="177.5">14</text>
<text x="137.2" y="180.1">19</text>
<text x="142" y="189.9" transform="rotate(-90 142 189.9)">2</text>
<text x="144.5" y="189.9" transform="rotate(-90 144.5 189.9)">5</text>
<text x="147.1" y="189.9" transform="rotate(-90 147.1 189.9)">8</text>
<text x="149.6" y="190.5" transform="rotate(-90 149.6 190.5)">11</text>
<text x="152.1" y="190.5" transform="rotate(-90 152.1 190.5)">17</text>
<text x="154.7" y="190.6" transform="rotate(-90 154.7 190.6)">SH</text>
</g>
<g font-size="1.8" fill="#840084">
<text x="235.6" y="28.9">X7R</text>
<text x="243.2" y="28.8">X5R</text>
<text x="253.4" y="28.9">X7R</text>
<text x="261" y="28.8">X5R</text>
<text x="233.8" y="32.6">0603</text>
<text x="233.9" y="30.7">16V</text>
<text x="241.3" y="32.6">0603</text>
<text x="241.4" y="30.6">10V</text>
<text x="251.6" y="32.6">0603</text>
<text x="251.7" y="30.7">16V</text>
<text x="259.1" y="32.6">0603</text>
<text x="259.2" y="30.6">10V</text>
<text x="135.3" y="42.7">5% 0603</text>
<text x="135.3" y="45.3">5% 0603</text>
<text x="125.1" y="58">5% 0603</text>
<text x="139.7" y="68.1">16V</text>
<text x="139.7" y="70.7">16V</text>
<text x="144.2" y="68.1">X7R 0603</text>
<text x="144.2" y="70.7">X7R 0603</text>
<text x="139.7" y="75.8">16V</text>
<text x="144.2" y="75.8">X7R 0603</text>
<text x="139.7" y="78.3">16V</text>
<text x="139.7" y="83.4">16V</text>
<text x="144.2" y="78.3">X7R 0603</text>
<text x="144.2" y="83.4">X7R 0603</text>
<text x="139.7" y="85.9">16V</text>
<text x="144.2" y="85.9">X7R 0603</text>
<text x="139.7" y="91">16V</text>
<text x="139.7" y="93.5">16V</text>
<text x="144.2" y="91">X7R 0603</text>
<text x="144.2" y="93.5">X7R 0603</text>
<text x="138.4" y="108.8">33R 1% 0603</text>
<text x="171.5" y="110">1%</text>
<text x="110.5" y="125.3">1%</text>
<text x="109.2" y="127.2">0603</text>
<text x="185.4" y="134.2">0805H</text>
<text x="196.9" y="134.2">5%</text>
<text x="170.4" y="142.4">16V</text>
<text x="172.1" y="140.7">X7R</text>
<text x="170.3" y="144.3">0603</text>
<text x="211.5" y="167.2">5% 0603</text>
<text x="211.5" y="164.7">5% 0603</text>
<text x="211.5" y="169.7">5% 0805H</text>
</g>
<g font-size="1.8" fill="#0f0f0f">
<text x="154.9" y="35.3">TMDS_EQ0</text>
<text x="154.9" y="37.8">TMDS_EQ1</text>
<text x="154.9" y="45.5">HDMI_SDA_SOURCE</text>
<text x="154.9" y="42.9">HDMI_SCL_SOURCE</text>
<text x="210.8" y="45.5">SDA_SINK</text>
<text x="210.8" y="42.9">SCL_SINK</text>
<text x="154.9" y="50.5">HPD_SOURCE</text>
<text x="210.8" y="50.5">HPD_SINK</text>
<text x="154.9" y="55.6">HDMI_OE_N</text>
<text x="154.9" y="58.2">HDMI_DDC_EN</text>
<text x="40.6" y="70.9">RGB_VSYNC</text>
<text x="40.6" y="68.3">RGB_HSYNC</text>
<text x="109.3" y="70.9">LVDS_S_TX2N</text>
<text x="109.4" y="68.3">LVDS_S_TX2P</text>
<text x="160" y="70.9">LVDS_TX2N</text>
<text x="160" y="68.3">LVDS_TX2P</text>
<text x="208.3" y="70.9">TMDS_TX2N</text>
<text x="208.3" y="68.3">TMDS_TX2P</text>
<text x="40.6" y="75.9">RGB_BLU3</text>
<text x="109.4" y="75.9">LVDS_S_TX1P</text>
<text x="160" y="75.9">LVDS_TX1P</text>
<text x="208.3" y="75.9">TMDS_TX1P</text>
<text x="40.6" y="78.5">RGB_BLU2</text>
<text x="40.6" y="83.6">RGB_BLU0</text>
<text x="109.3" y="78.5">LVDS_S_TX1N</text>
<text x="109.4" y="83.6">LVDS_S_TX0P</text>
<text x="160" y="83.6">LVDS_TX0P</text>
<text x="160" y="78.5">LVDS_TX1N</text>
<text x="208.3" y="78.5">TMDS_TX1N</text>
<text x="208.3" y="83.6">TMDS_TX0P</text>
<text x="40.6" y="86.1">RGB_BLU1</text>
<text x="109.3" y="86.1">LVDS_S_TX0N</text>
<text x="160" y="86.1">LVDS_TX0N</text>
<text x="208.3" y="86.1">TMDS_TX0N</text>
<text x="40.6" y="93.7">RGB_GRN3</text>
<text x="40.6" y="91.2">RGB_GRN2</text>
<text x="109.2" y="93.7">LVDS_S_CLKN</text>
<text x="109.2" y="91.2">LVDS_S_CLKP</text>
<text x="160" y="93.7">LVDS_CLKN</text>
<text x="160" y="91.2">LVDS_CLKP</text>
<text x="208.3" y="93.7">TMDS_CLKN</text>
<text x="208.3" y="91.2">TMDS_CLKP</text>
<text x="40.6" y="98.8">RGB_GRN1</text>
<text x="40.6" y="101.3">RGB_GRN0</text>
<text x="40.6" y="106.4">RGB_RED2</text>
<text x="109.2" y="106.4">HPD_SOURCE</text>
<text x="40.6" y="109">RGB_RED3</text>
<text x="109.2" y="109">RGB_BLANK</text>
<text x="40.6" y="114">RGB_RED1</text>
<text x="40.6" y="116.6">RGB_RED0</text>
<text x="53.3" y="142">TMDS_TX2P</text>
<text x="94" y="142">TMDS_TX2P</text>
<text x="53.3" y="144.5">TMDS_TX2N</text>
<text x="53.3" y="149.6">TMDS_TX1P</text>
<text x="94" y="149.6">TMDS_TX1P</text>
<text x="94" y="144.5">TMDS_TX2N</text>
<text x="53.3" y="152.1">TMDS_TX1N</text>
<text x="94" y="152.1">TMDS_TX1N</text>
<text x="53.3" y="157.2">TMDS_TX0P</text>
<text x="53.3" y="159.8">TMDS_TX0N</text>
<text x="94" y="157.2">TMDS_TX0P</text>
<text x="94" y="159.8">TMDS_TX0N</text>
<text x="53.3" y="167.4">TMDS_CLKN</text>
<text x="53.3" y="164.8">TMDS_CLKP</text>
<text x="94" y="167.4">TMDS_CLKN</text>
<text x="94" y="164.8">TMDS_CLKP</text>
<text x="129.5" y="164.8">CEC</text>
<text x="177.8" y="167.4">SDA_SINK</text>
<text x="177.8" y="164.8">SCL_SINK</text>
<text x="119.4" y="169.9">SCL_SINK</text>
<text x="119.4" y="172.5">SDA_SINK</text>
<text x="177.8" y="169.9">CEC</text>
<text x="119.4" y="180.1">HPD_SINK</text>
</g>
<g font-size="1.8" fill="#0000c2">
<text x="239.7" y="48.8">EQ1 |</text>
<text x="239.7" y="53.1">GND |</text>
<text x="246.1" y="48.8">EQ0 |SETTING</text>
<text x="246.1" y="53.1">GND |</text>
<text x="239.7" y="55.2">GND |</text>
<text x="239.7" y="57.3">VDD |</text>
<text x="239.7" y="59.5">VDD |</text>
<text x="246.1" y="55.2">VDD |</text>
<text x="246.1" y="57.3">GND |</text>
<text x="246.1" y="59.5">VDD |</text>
<text x="89.9" y="188">On the</text>
<text x="89.9" y="190.1">plane</text>
<text x="96.1" y="190.1">underneat</text>
<text x="97.5" y="188">hdmi</text>
<text x="103.2" y="188">connector</text>
<text x="106.7" y="190.1">the</text>
<text x="110.7" y="190.1">TXP and</text>
<text x="113.6" y="188">void</text>
<text x="118.6" y="188">the</text>
<text x="119.8" y="190.1">TXN</text>
<text x="89.9" y="192.1">pins</text>
<text x="89.9" y="194.2">Ref</text>
<text x="94" y="194.2">: Layout</text>
<text x="94.9" y="192.1">to</text>
<text x="97.8" y="192.1">reduce</text>
<text x="103" y="194.2">Guideline</text>
<text x="105.3" y="192.1">capacitance.</text>
<text x="112.9" y="194.2">for</text>
<text x="116.6" y="194.2">PTN3366</text>
</g>
<g font-size="1.8" fill="#000084">
<text x="18.7" y="74.6">RGB_BLU[0..3]</text>
<text x="18.5" y="89.8">RGB_GRN[0..3]</text>
<text x="18.7" y="105.1">RGB_RED[0..3]</text>
</g>
</svg>
